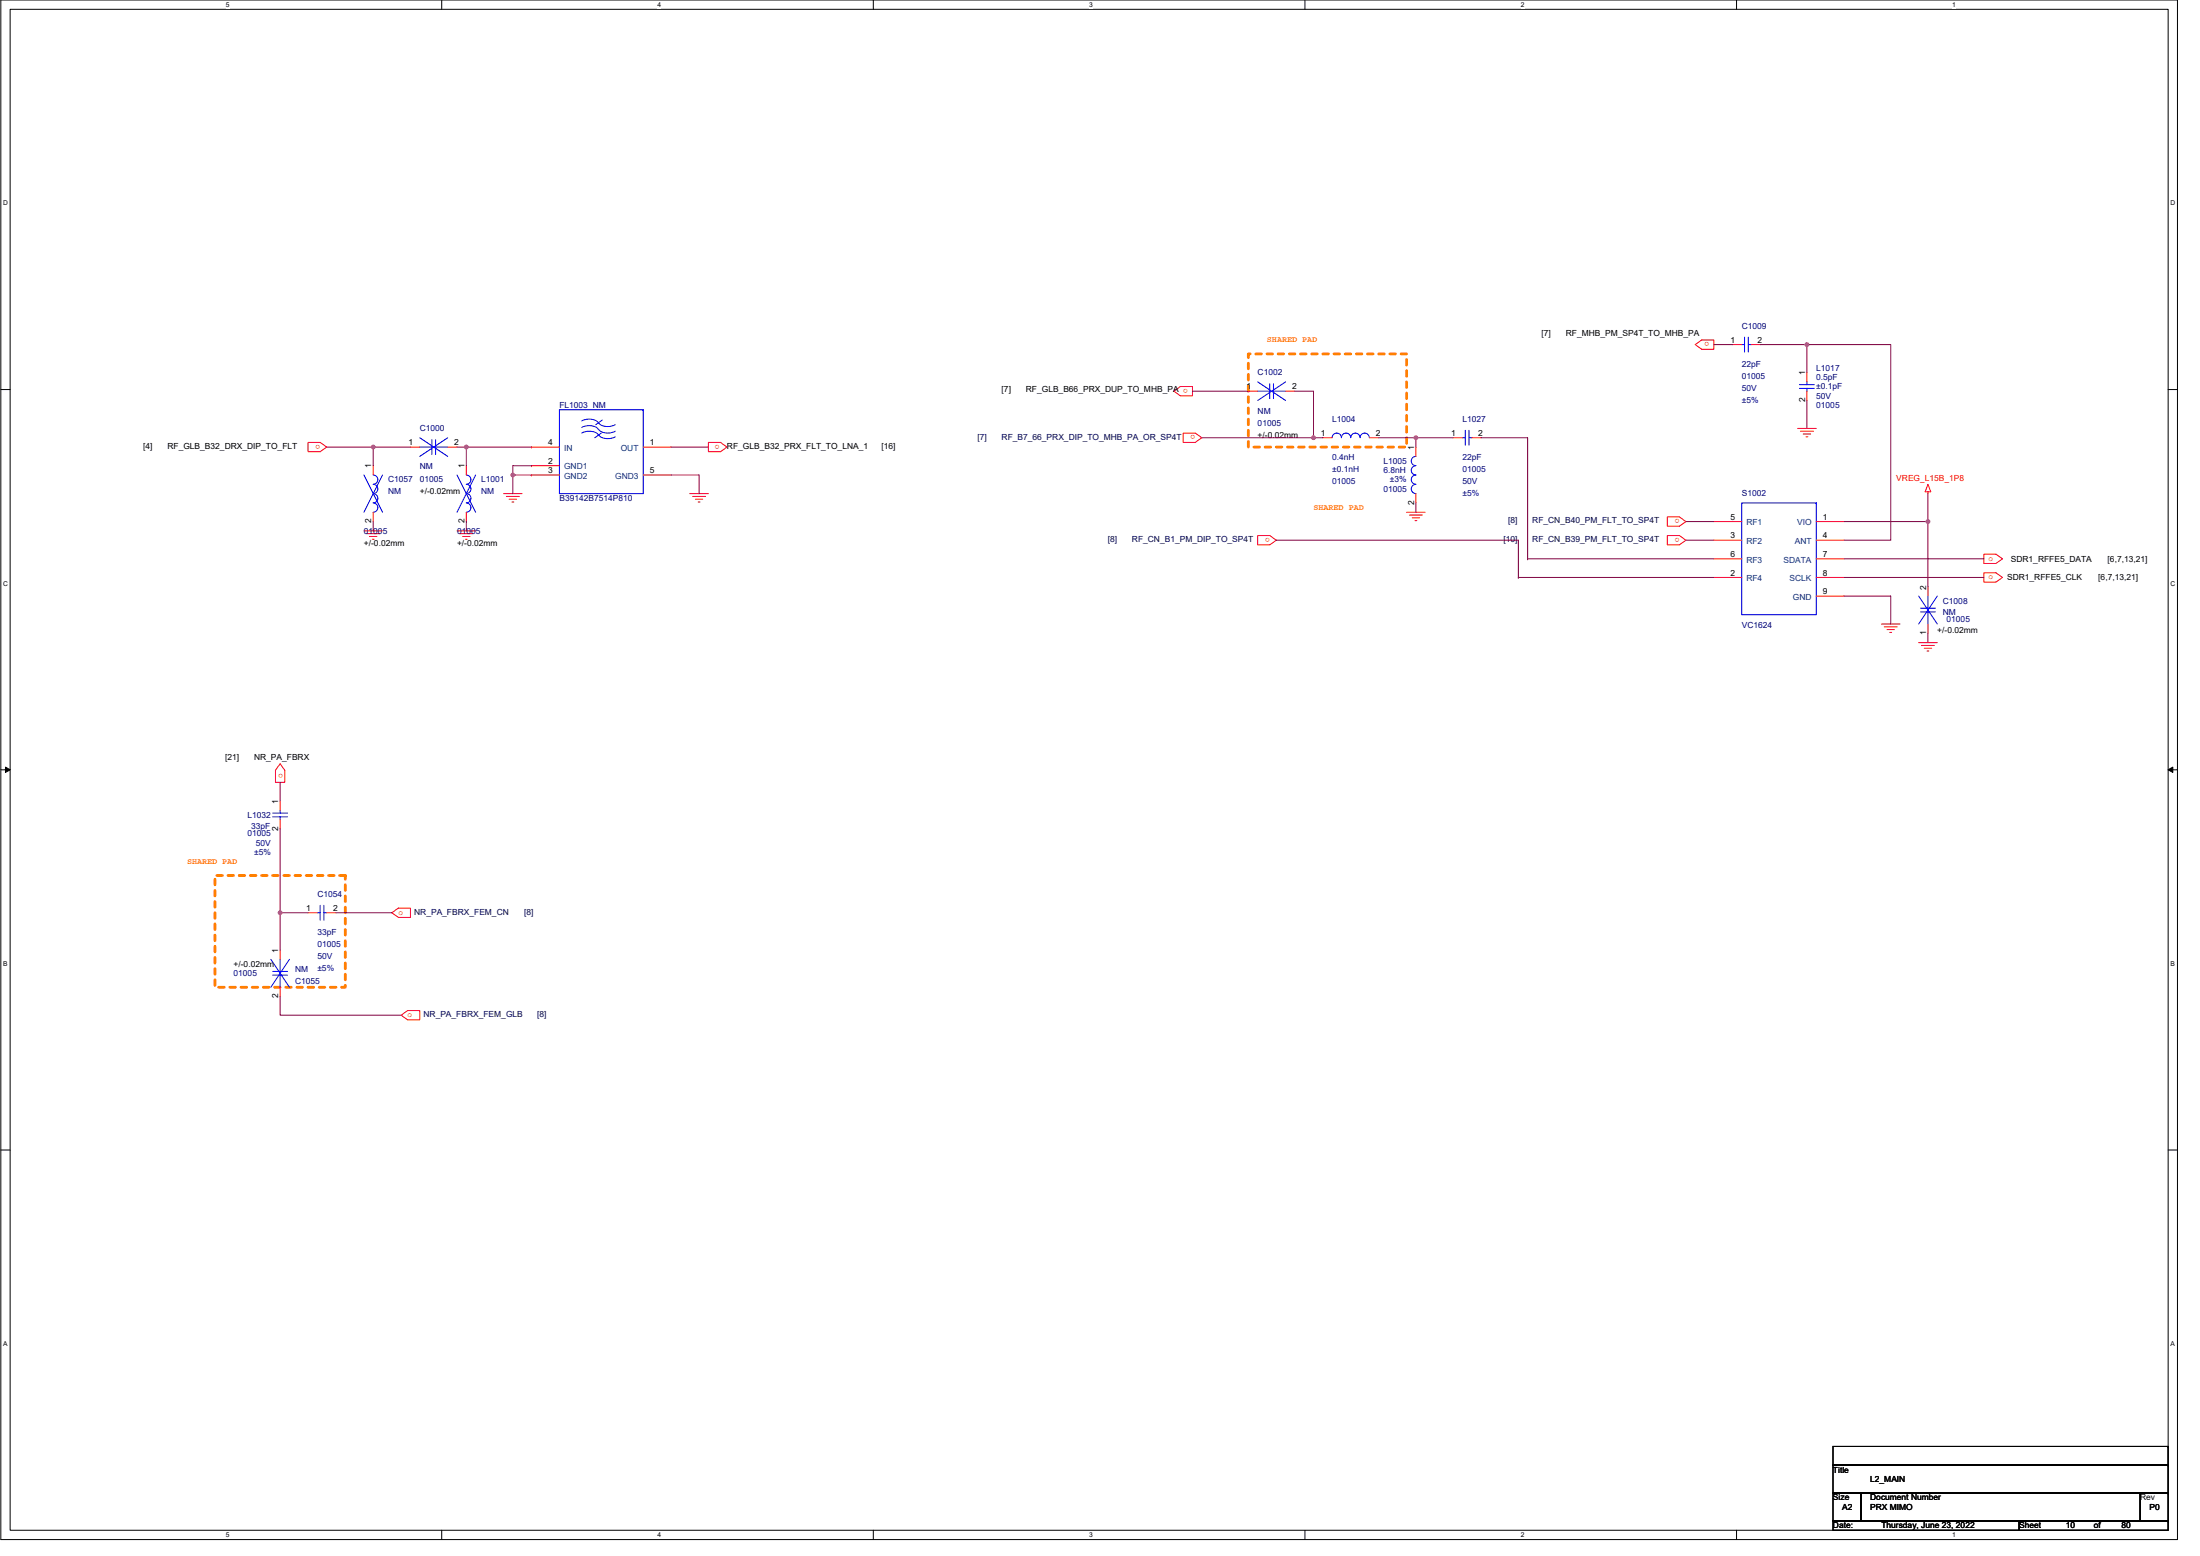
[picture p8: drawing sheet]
<svg xmlns="http://www.w3.org/2000/svg" width="420mm" height="297mm" viewBox="0 0 420 297" stroke-linecap="round" stroke-linejoin="round" font-family="sans-serif">
<path d="M.2 0h415.7v293.9h-415.7zM1.9 1.8h412.2v290.3h-412.2z" fill="none" stroke="#000" stroke-width=".19"/>
<g fill="#fff">
<path d="M43.1 .2h.8v1.4h-.8z"/>
<path d="M43.1 292.3h.8v1.4h-.8z"/>
</g>
<path d="M84.4 0v1.8M84.4 292.1v1.8" fill="none" stroke="#000" stroke-width=".19"/>
<g fill="#fff">
<path d="M125.6 .2h.7v1.4h-.7z"/>
<path d="M125.6 292.3h.7v1.4h-.7z"/>
</g>
<path d="M166.8 0v1.8M166.8 292.1v1.8" fill="none" stroke="#000" stroke-width=".19"/>
<g fill="#fff">
<path d="M208 .2h.7v1.4h-.7z"/>
<path d="M208 292.3h.7v1.4h-.7z"/>
</g>
<path d="M249.2 0v1.8M249.2 292.1v1.8" fill="none" stroke="#000" stroke-width=".19"/>
<g fill="#fff">
<path d="M290.4 .2h.7v1.4h-.7z"/>
<path d="M290.4 292.3h.7v1.4h-.7z"/>
</g>
<path d="M331.6 0v1.8M331.6 292.1v1.8" fill="none" stroke="#000" stroke-width=".19"/>
<g fill="#fff">
<path d="M372.9 .2h.7v1.4h-.7z"/>
<path d="M372.9 292.3h.7v1.4h-.7z"/>
<path d="M.6 38.1h.9v1.4h-.9z"/>
<path d="M414.5 38.1h.9v1.4h-.9z"/>
<path d="M.6 110.7h.9v1.4h-.9z"/>
<path d="M414.5 110.7h.9v1.4h-.9z"/>
</g>
<path d="M.2 74.4h1.7M414.1 74.4h1.8" fill="none" stroke="#000" stroke-width=".19"/>
<g fill="#fff">
<path d="M.6 183.2h.9v1.5h-.9z"/>
<path d="M414.5 183.2h.9v1.5h-.9z"/>
</g>
<path d="M.2 147h1.7M414.1 147h1.8" fill="none" stroke="#000" stroke-width=".19"/>
<path d="M1 146.4l.9 .6-.9 .5zM414.1 147l.9-.6v1.1z" fill="#000" stroke="#000" stroke-width=".19"/>
<g fill="#fff">
<path d="M.6 255.8h.9v1.5h-.9z"/>
<path d="M414.5 255.8h.9v1.5h-.9z"/>
</g>
<g fill="none" stroke="#000" stroke-width=".19">
<path d="M.2 219.5h1.7M414.1 219.5h1.8M350.1 276.1h64v3.6h-64zM350.1 279.7h64v5.3h-64zM414.1 276.1h.1M414.1 279.7h.1M350.1 285h5.3v5.3h-5.3zM350.1 290.3h35.5v1.8h-35.5zM355.4 285h.1M355.4 285h53.3v5.3h-53.3zM385.6 290.3h.1M385.6 290.3h28.5v1.8h-28.5z"/>
<path d="M408.7 285h.1M408.7 285h5.4v5.3h-5.4zM414.1 285h.1M414.1 290.3h.1"/>
</g>
<path d="M238.4 67.6h30.2v17.7h-30.2zM41.1 167.1h24.8v21.4h-24.8z" fill="none" stroke="#ff8000" stroke-width=".53" stroke-dasharray="1.1 1.1"/>
<g fill="none" stroke="#f00" stroke-width=".19">
<path d="M224.2 74.7l1.2-.9h2.3v1.8h-2.3zM238.4 74.7h1.8M245.5 74.7h1.8M323.8 65.8l1.2-.9h2.3v1.8h-2.3zM330.9 65.8h1.7M334.4 65.8h1.8M345.1 71.1v1.8M345.1 74.7v1.8M58.8 84.5h2.3l1.3 .8-1.3 .9h-2.3zM71.3 88.9v1.8M71.3 97.8v1.8M78.4 85.3h1.8"/>
<path d="M85.5 85.3h1.8M89.1 88.9v1.8M89.1 97.8v1.8M96.2 94.2h3.5M96.7 94.8h2.5M97.2 95.3h1.5M97.8 95.8h.3M101.5 85.3h5.3M101.5 90.7h5.3M101.5 88.9h5.3M101.5 85.3h.1M101.5 90.7h.1"/>
<path d="M101.5 88.9h.1M122.8 85.3h5.4M122.8 90.7h5.4M131.7 94.2h3.6M132.3 94.8h2.5M132.8 95.3h1.4M133.3 95.8h.4M135.3 84.5h2.3l1.2 .8-1.2 .9h-2.3zM226 82.7h2.3l1.2 .9-1.2 .9h-2.3zM252.6 83.6h1.8M261.5 83.6h1.8M268.6 97.8h3.6"/>
<path d="M269.2 98.3h2.5M269.7 98.9h1.4M270.2 99.4h.4M270.4 85.3v1.8M270.4 94.2v1.8M277.5 83.6h1.8M281.1 83.6h1.8M318.4 98.7h2.3l1.3 .9-1.3 .9h-2.3zM327.3 99.6h5.3M343.3 81.8h3.6M343.8 82.3h2.5M344.4 82.9h1.4"/>
<path d="M344.9 83.4h.4M346.9 99.6h5.3M368.2 93.9v.3M368.2 92.5l.5 1.4h-1zM69.5 101.3h3.6M70 101.9h2.5M70.6 102.4h1.4M71.1 102.9h.4M87.3 101.3h3.5M87.8 101.9h2.5M88.3 102.4h1.5M88.9 102.9h.3"/>
<path d="M240.2 102.2h2.3l1.2 .9-1.2 .9h-2.3zM318.4 102.2h2.3l1.3 .9-1.3 .9h-2.3zM327.3 110.2h5.3M327.3 103.1h5.3M327.3 106.7h5.3M346.9 103.1h5.3M346.9 106.7h5.3M346.9 110.2h5.3M346.9 113.8h5.3M359.3 119.1h3.6M359.8 119.7h2.5M368.2 119.1v1.8"/>
<path d="M368.2 112v1.8M378.9 105.8h2.3l1.2 .9-1.2 .9h-2.3zM378.9 109.3h2.3l1.2 .9-1.2 .9h-2.3zM360.4 120.2h1.4M360.9 120.7h.4M366.4 122.7h3.6M367 123.2h2.4M367.5 123.7h1.4M368 124.3h.4M53.5 145.8l.9 1.2v2.4h-1.8v-2.4zM53.5 152.9v1.8M53.5 156.5v1.7"/>
<path d="M58.8 174.2h1.8M62.4 174.2h1.8M74.8 174.2l1.3-.8h2.3v1.7h-2.3zM53.5 181.4v1.7M53.5 188.5v1.7M76.6 193.8l1.3-.9h2.3v1.8h-2.3z"/>
</g>
<g fill="none" stroke="#00f" stroke-width=".19">
<path d="M106.8 78.2h16v16h-16zM122.8 78.2h.1M240.2 72.9l5.3 3.6M240.2 74.7h2.3M242.5 73.3v2.8M243.2 73.3v2.8M243.2 74.7h2.3M245.5 72.9l-5.3 3.6M332.6 65.8h.6M333.2 64.4v2.8M333.9 64.4v2.8M333.9 65.8h.5"/>
<path d="M343.7 73.4h2.8M343.7 74.1h2.8M345.1 72.9v.5M345.1 74.1v.6M69.5 90.7l3.6 7.1M71.3 90.7a.89 .89 0 0 1 .9 .9 .89 .89 0 0 1-.9 .8 .89 .89 0 0 1 .9 .9 .89 .89 0 0 1-.9 .9 .89 .89 0 0 1 .9 .9 .89 .89 0 0 1-.9 .9 .89 .89 0 0 1 .9 .9 .89 .89 0 0 1-.9 .9M73.1 90.7l-3.6 7.1M80.2 83.6l5.3 3.5M80.2 85.3h2.3M82.5 83.9v2.9M83.2 83.9v2.9M83.2 85.3h2.3"/>
<path d="M85.5 83.6l-5.3 3.5M87.3 90.7l3.5 7.1M89.1 90.7a.89 .89 0 0 1 .8 .9 .89 .89 0 0 1-.8 .8 .89 .89 0 0 1 .8 .9 .89 .89 0 0 1-.8 .9 .89 .89 0 0 1 .8 .9 .89 .89 0 0 1-.8 .9 .89 .89 0 0 1 .8 .9 .89 .89 0 0 1-.8 .9M90.8 90.7l-3.5 7.1M111.1 80.4a2.71 2.71 0 0 1 3.2 .3M111.1 82.7a2.71 2.71 0 0 1 3.2 .3M111.1 81.6a2.71 2.71 0 0 1 3.2 .4M114.3 82a2.57 2.57 0 0 0 3.2 .3M114.3 83a2.57 2.57 0 0 0 3.2 .4M114.3 80.7a2.57 2.57 0 0 0 3.2 .4M114.8 82.7l-1.2 .9M115 80.2l-1.2 .9"/>
<path d="M261.5 83.6a.89 .89 0 0 0-.9-.9 .89 .89 0 0 0-.9 .9 .89 .89 0 0 0-.8-.9 .89 .89 0 0 0-.9 .9 .89 .89 0 0 0-.9-.9 .89 .89 0 0 0-.9 .9 .89 .89 0 0 0-.9-.9 .89 .89 0 0 0-.9 .9M270.4 87.1a.89 .89 0 0 0-.9 .9 .89 .89 0 0 0 .9 .9 .89 .89 0 0 0-.9 .9 .89 .89 0 0 0 .9 .9 .89 .89 0 0 0-.9 .9 .89 .89 0 0 0 .9 .8 .89 .89 0 0 0-.9 .9 .89 .89 0 0 0 .9 .9M279.3 83.6h.5M279.8 82.1v2.9M280.5 82.1v2.9M280.5 83.6h.6M332.6 96h14.3v21.3h-14.3zM346.9 96h.1M366.4 113.8l3.6 5.3M366.8 116.8h2.8M366.8 116.1h2.8M368.2 116.8v2.3"/>
<path d="M368.2 113.8v2.3M370 113.8l-3.6 5.3M52.1 155.2h2.8M52.1 155.9h2.8M53.5 154.7v.5M53.5 155.9v.6M60.6 174.2h.5M61.1 172.8v2.9M61.9 172.8v2.9M61.9 174.2h.5M51.7 183.1l3.6 5.4M52.1 185.4h2.8"/>
<path d="M52.1 186.2h2.8M53.5 183.1v2.3M53.5 186.2v2.3M55.3 183.1l-3.6 5.4"/>
</g>
<g fill="none" stroke="#800040" stroke-width=".19">
<path d="M227.7 74.7h10.7M247.3 74.7h3.6v8.9M327.3 65.8h3.6M336.2 65.8h8.9M345.1 76.5v5.3M345.1 71.1v-5.3h16v37.3h-8.9M62.4 85.3h8.9M71.3 85.3v3.6M71.3 99.6v1.7M71.3 85.3h7.1M87.3 85.3h14.2M89.1 85.3v3.6"/>
<path d="M89.1 99.6v1.7M97.9 90.7h3.6M97.9 90.7v3.5M101.5 88.9h-3.6v1.8M128.2 90.7h5.3v3.5M128.2 85.3h7.1M229.5 83.6h21.4M250.9 83.6h1.7M263.3 83.6h7.1M270.4 83.6h7.1M270.4 83.6v1.7M270.4 96v1.8"/>
<path d="M282.9 83.6h8.8v23.1M322 99.6h5.3M352.2 99.6h16M368.2 94.2v5.4M368.2 99.6v12.4M243.7 103.1h46.3v7.1M290 110.2h.1M290 110.2h37.3M291.7 106.7h35.6M291.7 106.7h.1M322 103.1h5.3M352.2 113.8h8.9v5.3"/>
<path d="M352.2 106.7h26.7M352.2 110.2h26.7M368.2 120.9v1.8M53.5 149.4v3.5M53.5 158.2v23.2M53.5 174.2h5.3M64.2 174.2h10.6M53.5 190.2v3.6h23.1"/>
</g>
<g fill="#f0f" stroke="#f0f" stroke-width=".19">
<circle cx="97.9" cy="90.7" r=".35"/>
<circle cx="71.3" cy="85.3" r=".35"/>
<circle cx="89.1" cy="85.3" r=".35"/>
<circle cx="53.5" cy="174.2" r=".35"/>
<circle cx="345.1" cy="65.8" r=".35"/>
<circle cx="250.9" cy="83.6" r=".35"/>
<circle cx="270.4" cy="83.6" r=".35"/>
<circle cx="368.2" cy="99.6" r=".35"/>
</g>
<g font-size="1.6" fill="#ff8000">
<text x="242" y="65.4">SHARED PAD</text>
<text x="250.9" y="97.4">SHARED PAD</text>
<text x="35.7" y="164.9">SHARED PAD</text>
</g>
<g font-size="1.6">
<text x="294.4" y="64.2">[7]</text>
<text x="299" y="64.2">RF_MHB_PM_SP4T_TO_MHB_PA</text>
<text x="330.5" y="65.4">1</text>
<text x="335.7" y="65.4">2</text>
<text x="344.7" y="71.7" transform="rotate(-90 344.7 71.7)">1</text>
<text x="191.3" y="74.9">[7]</text>
<text x="195.9" y="74.9">RF_GLB_B66_PRX_DUP_TO_MHB_PA</text>
<text x="238" y="74.3">1</text>
<text x="246.8" y="74.3">2</text>
<text x="344.7" y="76.8" transform="rotate(-90 344.7 76.8)">2</text>
<text x="240.2" y="83.6">+/-0.02mm</text>
<text x="252.3" y="83.2">1</text>
<text x="262.8" y="83.2">2</text>
<text x="277.2" y="83.2">1</text>
<text x="282.3" y="83.2">2</text>
<text x="27.4" y="85.7">[4]</text>
<text x="32" y="85.7">RF_GLB_B32_DRX_DIP_TO_FLT</text>
<text x="70.9" y="89.4" transform="rotate(-90 70.9 89.4)">1</text>
<text x="78" y="85">1</text>
<text x="86.7" y="85">2</text>
<text x="88.7" y="89.4" transform="rotate(-90 88.7 89.4)">1</text>
<text x="104.7" y="85">4</text>
<text x="104.7" y="88.5">2</text>
<text x="124.1" y="85">1</text>
<text x="138.8" y="85.7">RF_GLB_B32_PRX_FLT_TO_LNA_1</text>
<text x="168.4" y="85.7">[16]</text>
<text x="270.1" y="85.9" transform="rotate(-90 270.1 85.9)">1</text>
<text x="80.2" y="94.2">+/-0.02mm</text>
<text x="104.7" y="90.3">3</text>
<text x="124.1" y="90.3">5</text>
<text x="70.9" y="99.9" transform="rotate(-90 70.9 99.9)">2</text>
<text x="88.7" y="99.9" transform="rotate(-90 88.7 99.9)">2</text>
<text x="270.1" y="96.4" transform="rotate(-90 270.1 96.4)">2</text>
<text x="330.5" y="99.2">5</text>
<text x="348.1" y="99.2">1</text>
<text x="69.5" y="104.2">+/-0.02mm</text>
<text x="87.3" y="104.2">+/-0.02mm</text>
<text x="330.5" y="102.8">3</text>
<text x="330.5" y="106.3">6</text>
<text x="348.1" y="102.8">4</text>
<text x="348.1" y="106.3">7</text>
<text x="384" y="107.2">SDR1_RFFE5_DATA</text>
<text x="402.5" y="107.2">[6,7,13,21]</text>
<text x="330.5" y="109.9">2</text>
<text x="348.1" y="109.9">8</text>
<text x="348.1" y="113.4">9</text>
<text x="367.8" y="112.5" transform="rotate(-90 367.8 112.5)">2</text>
<text x="383.3" y="110.8">SDR1_RFFE5_CLK</text>
<text x="400.7" y="110.8">[6,7,13,21]</text>
<text x="367.8" y="121.3" transform="rotate(-90 367.8 121.3)">1</text>
<text x="370" y="120.9">+/-0.02mm</text>
<text x="43" y="145.1">[21]</text>
<text x="48.5" y="145.1">NR_PA_FBRX</text>
<text x="53.1" y="153.4" transform="rotate(-90 53.1 153.4)">1</text>
<text x="53.1" y="158.6" transform="rotate(-90 53.1 158.6)">2</text>
<text x="58.5" y="173.9">1</text>
<text x="63.6" y="173.9">2</text>
<text x="44.6" y="184.6">+/-0.02mm</text>
<text x="53.1" y="181.9" transform="rotate(-90 53.1 181.9)">1</text>
<text x="53.1" y="190.6" transform="rotate(-90 53.1 190.6)">2</text>
<text x="350.1" y="281.1">Title</text>
<text x="350.1" y="286.4">Size</text>
<text x="357.2" y="286.4">Document Number</text>
<text x="357.2" y="282.9">L2_MAIN</text>
<text x="408.7" y="286.4">Rev</text>
<text x="350.1" y="291.8">Date:</text>
<text x="351.8" y="288.2">A2</text>
<text x="357.2" y="288.2">PRX MIMO</text>
<text x="359.3" y="291.8">Thursday, June 23, 2022</text>
<text x="385.6" y="291.8">Sheet</text>
<text x="394.5" y="291.8">10</text>
<text x="399.9" y="291.8">of</text>
<text x="405.2" y="291.8">80</text>
<text x="410.5" y="288.2">P0</text>
</g>
<g font-size="1.6" fill="#f00">
<text x="326.4" y="65.3" transform="rotate(180 326.4 65.3)">o</text>
<text x="226.9" y="74.2" transform="rotate(180 226.9 74.2)">o</text>
<text x="228.3" y="83.1" transform="rotate(180 228.3 83.1)">o</text>
<text x="61.1" y="84.9" transform="rotate(180 61.1 84.9)">o</text>
<text x="137.4" y="84.9" transform="rotate(180 137.4 84.9)">o</text>
<text x="362.2" y="91.8">VREG_L15B_1P8</text>
<text x="320.7" y="99.1" transform="rotate(180 320.7 99.1)">o</text>
<text x="242.5" y="102.7" transform="rotate(180 242.5 102.7)">o</text>
<text x="320.7" y="102.7" transform="rotate(180 320.7 102.7)">o</text>
<text x="379.8" y="107.1">o</text>
<text x="379.8" y="110.6">o</text>
<text x="54" y="148.5" transform="rotate(-90 54 148.5)">o</text>
<text x="76.1" y="174.6">o</text>
<text x="77.9" y="194.2">o</text>
</g>
<g font-size="1.6" fill="#000080">
<text x="332.6" y="62.8">C1009</text>
<text x="240.2" y="71.7">C1002</text>
<text x="332.6" y="70.1">22pF</text>
<text x="346.9" y="70.8">L1017</text>
<text x="106.8" y="77.9">FL1003_NM</text>
<text x="332.6" y="72.4">01005</text>
<text x="332.6" y="74.7">50V</text>
<text x="332.6" y="77">±5%</text>
<text x="346.9" y="72.5">0.5pF</text>
<text x="346.9" y="77.9">01005</text>
<text x="346.9" y="76.1">50V</text>
<text x="346.9" y="74.3">±0.1pF</text>
<text x="80.2" y="82.3">C1000</text>
<text x="240.2" y="79">NM</text>
<text x="240.2" y="81.3">01005</text>
<text x="254.4" y="80.5">L1004</text>
<text x="279.3" y="80.5">L1027</text>
<text x="80.2" y="89.6">NM</text>
<text x="254.4" y="87.8">0.4nH</text>
<text x="264.2" y="88.6">L1005</text>
<text x="279.3" y="87.8">22pF</text>
<text x="74.1" y="92.1">C1057</text>
<text x="74.1" y="94.2">NM</text>
<text x="80.2" y="91.9">01005</text>
<text x="91.9" y="92.1">L1001</text>
<text x="91.9" y="94.2">NM</text>
<text x="106.8" y="95.7">B39142B7514P810</text>
<text x="254.4" y="90.2">±0.1nH</text>
<text x="254.4" y="92.5">01005</text>
<text x="264.2" y="90.3">6.8nH</text>
<text x="264.2" y="93.9">01005</text>
<text x="265.4" y="92.1">±3%</text>
<text x="279.3" y="90.2">01005</text>
<text x="279.3" y="92.5">50V</text>
<text x="279.3" y="94.8">±5%</text>
<text x="332.6" y="94.8">S1002</text>
<text x="69.5" y="101.9">01005</text>
<text x="87.3" y="101.9">01005</text>
<text x="332.6" y="119.8">VC1624</text>
<text x="371" y="115.2">C1008</text>
<text x="371" y="117.4">NM</text>
<text x="371.8" y="118.8">01005</text>
<text x="47.3" y="156.1">L1032</text>
<text x="47.3" y="159.7">01005</text>
<text x="48" y="158.2">33pF</text>
<text x="48.9" y="161.4">50V</text>
<text x="48.5" y="163.2">±5%</text>
<text x="60.6" y="171.2">C1054</text>
<text x="60.6" y="178.5">33pF</text>
<text x="56.3" y="185.6">NM</text>
<text x="60.6" y="180.8">01005</text>
<text x="60.6" y="183.1">50V</text>
<text x="60.6" y="185.5">±5%</text>
<text x="44.6" y="186.3">01005</text>
<text x="56.3" y="187.8">C1055</text>
</g>
<g font-size="1.6" fill="#000040">
<text x="186.7" y="83.9">[7]</text>
<text x="191.3" y="83.9">RF_B7_66_PRX_DIP_TO_MHB_PA_OR_SP4T</text>
<text x="288" y="99.9">[8]</text>
<text x="292.6" y="99.9">RF_CN_B40_PM_FLT_TO_SP4T</text>
<text x="211.6" y="103.5">[8]</text>
<text x="216.2" y="103.5">RF_CN_B1_PM_DIP_TO_SP4T</text>
<text x="287.1" y="103.5">[10]</text>
<text x="292.6" y="103.5">RF_CN_B39_PM_FLT_TO_SP4T</text>
<text x="79.1" y="174.6">NR_PA_FBRX_FEM_CN</text>
<text x="100.1" y="174.6">[8]</text>
<text x="80.9" y="194.2">NR_PA_FBRX_FEM_GLB</text>
<text x="102.6" y="194.2">[8]</text>
</g>
<g font-size="1.6" fill="#004080">
<text x="107.7" y="86.1">IN</text>
<text x="107.7" y="89.6">GND1</text>
<text x="118.6" y="86.1">OUT</text>
<text x="107.7" y="91.4">GND2</text>
<text x="117.5" y="91.4">GND3</text>
<text x="333.5" y="100.3">RF1</text>
<text x="343.2" y="100.3">VIO</text>
<text x="333.5" y="103.8">RF2</text>
<text x="333.5" y="107.4">RF3</text>
<text x="340.6" y="107.4">SDATA</text>
<text x="342.8" y="103.8">ANT</text>
<text x="333.5" y="111">RF4</text>
<text x="341.8" y="111">SCLK</text>
<text x="342.4" y="114.5">GND</text>
</g>
<g font-size="1.3">
<text x="43.1" y="1.3">5</text>
<text x="125.6" y="1.3">4</text>
<text x="208" y="1.3">3</text>
<text x="290.4" y="1.3">2</text>
<text x="372.9" y="1.3">1</text>
<text x=".6" y="39.2">D</text>
<text x="414.5" y="39.2">D</text>
<text x=".6" y="111.8">C</text>
<text x="414.5" y="111.8">C</text>
<text x=".6" y="184.4">B</text>
<text x="414.5" y="184.4">B</text>
<text x=".6" y="257">A</text>
<text x="414.5" y="257">A</text>
<text x="43.1" y="293.4">5</text>
<text x="125.6" y="293.4">4</text>
<text x="208" y="293.4">3</text>
<text x="290.4" y="293.4">2</text>
<text x="372.9" y="293.4">1</text>
</g>
</svg>
